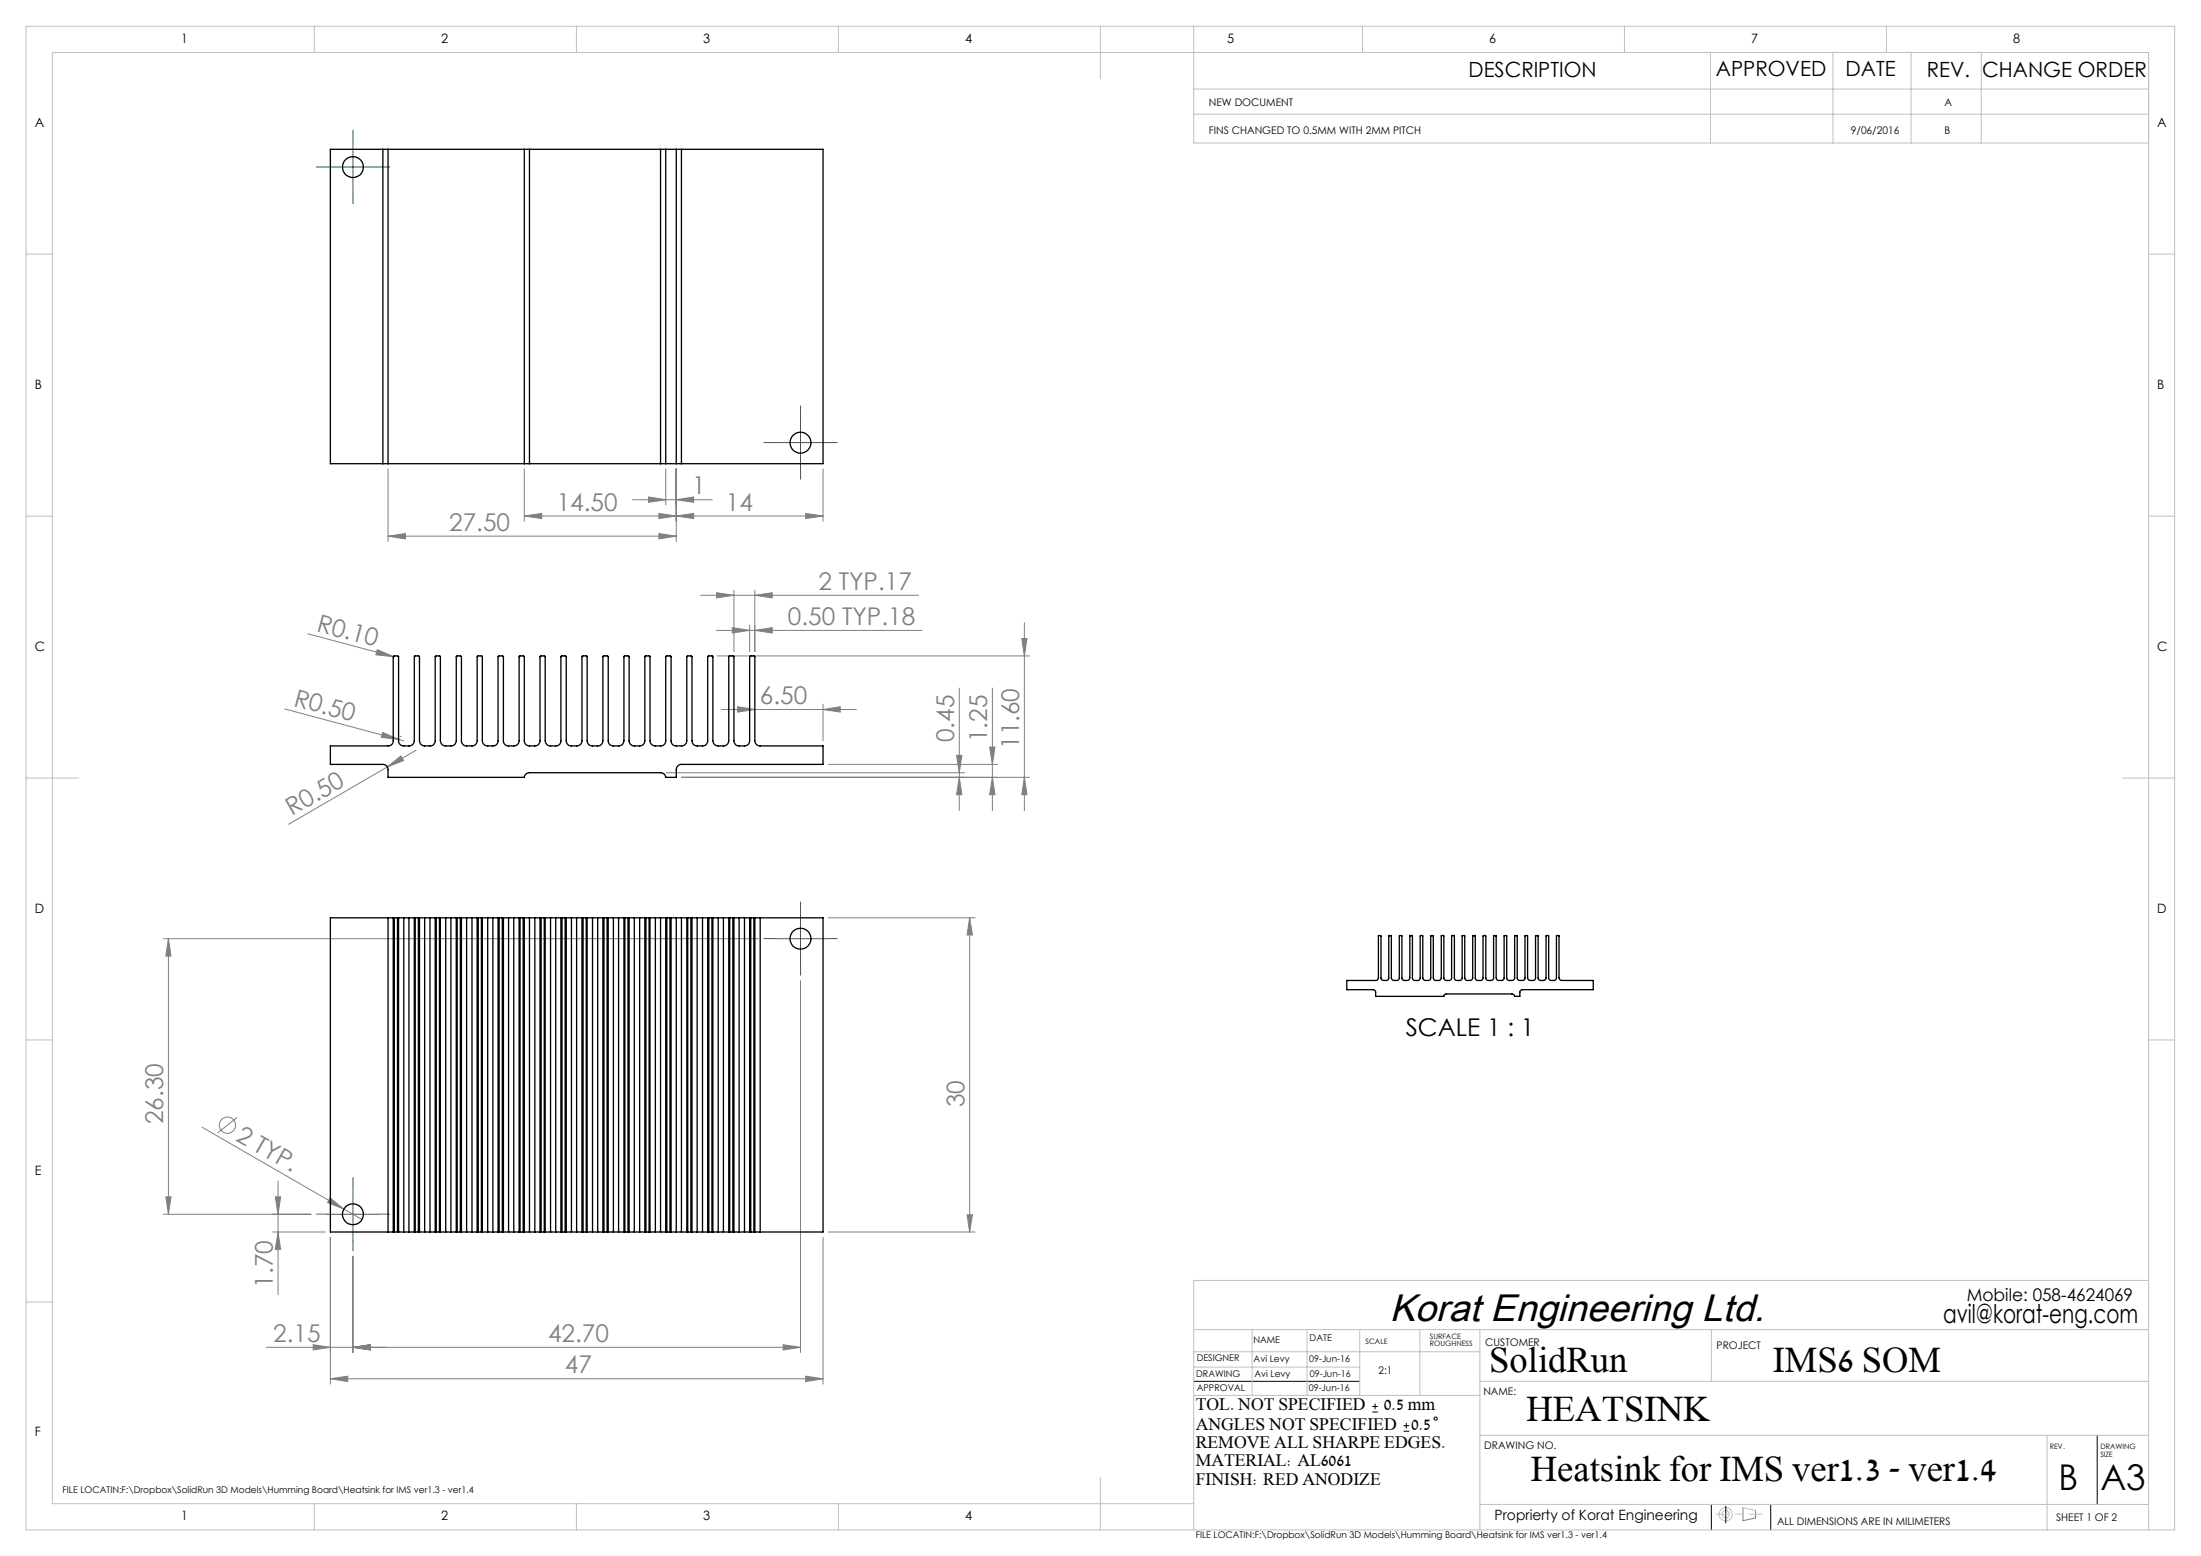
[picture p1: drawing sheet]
<svg xmlns="http://www.w3.org/2000/svg" width="420mm" height="297mm" viewBox="0 0 420 297" stroke-linecap="round" stroke-linejoin="round" font-family="sans-serif">
<g fill="none" stroke="#808080" stroke-width=".19">
<path d="M74 89.5v13.9M100 98.5l3.4-.5v1zM100 98.5h57.1M100 89.5v10M120.7 95.4h15.2M123.8 94.9l3.2 .5-3.2 .5zM125.7 98l3.3 .5-3.3 .5zM127 89.5v6.9M129 98.5l3.4-.5v1zM129 95.4l3.4-.5v1zM129 89.5v13.9M153.7 98l3.4 .5-3.4 .5z"/>
<path d="M157.1 89.5v10M74 102.3l3.4-.5v1.1zM74 102.3h55M125.7 101.8l3.3 .5-3.3 .6zM133.7 113.6h41.6M136.7 113.1l3.4 .5-3.4 .5zM139.7 119.8l3.4 .5-3.4 .5zM140.1 112.6v11.8M143.1 119.3v5.1M144 113.6l3.4-.5v1zM144 112.6v11.8M195.5 118.8v35.9"/>
<path d="M54.3 135.3l21.8 5.8M58.7 121l16.4 4.3M72 124l3.1 1.3-3.4-.3zM73 139.8l3.1 1.3-3.3-.3zM75.1 125.3l.1 .1M136.7 120.3h39.2M136.8 125.2h59.7M137.7 135.4h25.7M140.8 134.9l3.2 .5-3.2 .5zM144 120.3l3.4-.5v1zM157.1 135.4l3.2-.5v1zM157.1 134.4v7"/>
<path d="M183.1 131.3v23.4M189.4 131.3v23.4M195 121.9h1l-.5 3.3zM73.9 146.4l2.6-2.1 .5 .9zM73.9 146.4l-18.8 10.9M76.1 141.1l.9 .3M76.6 140.5l-.3 .2M79.4 143.2l-5.5 3.2M127.1 147.5h56.9M130 148.4h66.5M158 145.9h32.4M182.5 144.2h1.1l-.5 3.3z"/>
<path d="M183.1 148.4l.5 3.3h-1.1zM188.8 142.6h1.1l-.5 3.3zM189.4 148.4l.5 3.3h-1.1zM195.5 148.4l.5 3.3h-1zM31.2 179.2h113.5M32.1 179.2l.5 3.3h-1zM32.1 179.2v52.6M158 175.2h28.1M185 175.2l.6 3.3h-1.1zM185 175.2v60M152.8 187.2v71M38.6 215.2l27 15.6"/>
<path d="M45.3 213.3l-3.8 2.9M31.2 231.8h28.1M31.6 228.5h1l-.5 3.3zM52 235.2h10.1M52.5 228.5h1.1l-.5 3.3zM53.1 235.2l.5 3.3h-1.1zM53.1 225.4v21.7M63 228.7l2.6 2.1-3.1-1.3zM63 236.2v28M65.6 230.8l3.5 2M67.3 239.8v18.4M157.1 236.2v28"/>
<path d="M158 235.2h28.1M184.5 231.9h1.1l-.6 3.3zM50.8 257.2h102M59.8 256.7l3.2 .5-3.2 .5zM67.3 257.2l3.4-.5v1zM149.4 256.7l3.4 .5-3.4 .5zM63 263.2l3.4-.5v1zM63 263.2h94.1M153.7 262.7l3.4 .5-3.4 .5zM332.6 287.8v2.5l2.4-.6v-1.4"/>
<circle cx="43.4" cy="214.8" r="1.56"/>
</g>
<g fill="none" stroke="#000" stroke-width=".19">
<path d="M227.8 263.7h31.7M261.9 269.5h1M261.9 268.5h1M262.4 267.9v1.1M267.8 273.2h1.1M267.8 272.1h1.1M268.4 271.6v1.1M400.2 274v13.2M326.6 287.2v4.8M329.3 287.5v3.2M337.9 287.2v4.8"/>
<circle cx="274" cy="270.8" r=".31"/>
</g>
<g fill="none" stroke="#c0c0c0" stroke-width=".19">
<path d="M5 5h410v287h-410zM60 5v5M110 5v5M160 5v5M210 5v10M227.8 5v22.3h182.2M227.8 17h182.2M260 5v5M310 5v5M326.4 10v17.3M349.8 10v17.3M360 5v5"/>
<path d="M364.7 10v17.3M378.1 10v17.3M227.8 21.8h182.2M5 48.5h5M410 48.5h5M5 98.5h5M410 98.5h5M5 148.5h10M405 148.5h10M5 198.5h5M410 198.5h5M5 248.5h5"/>
<path d="M227.8 253.8h182.2M227.8 258h54.6M238.9 253.8v12.5M249.4 253.8v12.5M259.5 253.8v12.5M270.9 253.8v12.5M282.4 253.8v38.2M326.6 253.8v9.9M410 244.4h-182.2v47.6M227.8 260.9h31.7M227.8 266.3h54.6M282.4 263.7h127.6"/>
<path d="M282.4 274h127.6M390.6 274v18M60 287v5M110 287v5M160 287v5M210 282v10M227.8 287h-217.8v-277h400v282M282.4 287.2h127.6M332.6 287.8l2.4 .5"/>
<circle cx="329.3" cy="289" r="1.24"/>
<circle cx="329.3" cy="289" r=".69"/>
</g>
<g fill="none" stroke="#009d4f" stroke-width=".19" stroke-dasharray="15.2 1.3 1.3 1.3">
<path d="M62.4 31.9h-2M67.4 26.9v-2M67.4 36.9v2M72.4 31.9h2M152.8 79.5v-2M147.8 84.5h-2M152.8 89.5v2M157.8 84.5h2M147.8 179.2h-2M152.8 174.2v-2M157.8 179.2h2M152.8 184.2v2"/>
<path d="M62.4 231.8h-2M67.4 226.8v-2M67.4 236.8v2M72.4 231.8h2"/>
</g>
<path d="M62.3 31.9h10.1M67.3 26.9v10M152.8 79.5v10M147.7 84.5h10.1M147.7 179.2h10.1M152.8 174.2v10M62.3 231.8h10.1M67.3 226.8v10" fill="none" stroke="#009d4f" stroke-width=".19"/>
<path d="M327.4 289h8.9" fill="none" stroke="#c0c0c0" stroke-width=".19" stroke-dasharray="15.2 1.3 1.3 1.3" stroke-dashoffset="12.7"/>
<g fill="#808080">
<path d="M63 228.7l2.6 2.1-3.1-1.3z"/>
<path d="M73 139.8l3.1 1.3-3.3-.3z"/>
<path d="M72 124l3.1 1.3-3.4-.3z"/>
<path d="M73.9 146.4l2.6-2.1 .5 .9z"/>
<path d="M157.1 135.4l3.2-.5v1zM140.8 134.9l3.2 .5-3.2 .5zM153.7 262.7l3.4 .5-3.4 .5zM63 263.2l3.4-.5v1zM153.7 98l3.4 .5-3.4 .5zM129 98.5l3.4-.5v1zM129 95.4l3.4-.5v1zM123.8 94.9l3.2 .5-3.2 .5zM125.7 98l3.3 .5-3.3 .5zM100 98.5l3.4-.5v1zM125.7 101.8l3.3 .5-3.3 .6zM74 102.3l3.4-.5v1.1z"/>
<path d="M136.7 113.1l3.4 .5-3.4 .5zM144 113.6l3.4-.5v1zM67.3 257.2l3.4-.5v1zM149.4 256.7l3.4 .5-3.4 .5zM59.8 256.7l3.2 .5-3.2 .5zM67.3 257.2l3.4-.5v1z"/>
<path d="M144 120.3l3.4-.5v1zM139.7 119.8l3.4 .5-3.4 .5z"/>
<path d="M183.1 148.4l.5 3.3h-1.1zM182.5 144.2h1.1l-.5 3.3zM189.4 148.4l.5 3.3h-1.1zM188.8 142.6h1.1l-.5 3.3z"/>
<path d="M195 121.9h1l-.5 3.3zM195.5 148.4l.5 3.3h-1zM185 175.2l.6 3.3h-1.1zM184.5 231.9h1.1l-.6 3.3zM32.1 179.2l.5 3.3h-1zM31.6 228.5h1l-.5 3.3zM52.5 228.5h1.1l-.5 3.3zM53.1 235.2l.5 3.3h-1.1z"/>
</g>
<g fill="none" stroke="#000" stroke-width=".25">
<path d="M73.1 28.5h.9M73.1 28.5h-10.1v60h10.1M73.1 28.5v60M74 28.5v60M74 28.5h26M100 28.5h1M100 28.5v60M101 28.5v60M101 28.5h25M126 28.5h1M126 28.5v60M127 28.5v60"/>
<path d="M127 28.5h2M129 28.5h1M129 28.5v60M130 28.5h27.1v60h-27.1M130 28.5v60M73.1 88.5h.9M74 88.5h26M100 88.5h1M101 88.5h25M126 88.5h1M127 88.5h2M129 88.5h1"/>
<path d="M75.1 125.2h.8l.2 .1v16.1a.96 .96 0 0 0 .9 1h1.2l.4-.2 .4-.4 .1-.4v-16.1l.1-.1 .8 .1 .1 16.3 .2 .5 .6 .3h1.2a.96 .96 0 0 0 .9-1v-16.1l.2-.1h.7l.1 .1v16.1l.2 .6 .3 .2 .3 .2h1.2a1.02 1.02 0 0 0 1.1-1v-16.1l.8-.1 .2 .1v16.3l.2 .5 .4 .2 1.4 .1a.96 .96 0 0 0 1-1v-16.1l.1-.1 .8 .1v16.1a1.02 1.02 0 0 0 1.1 1l1.3-.1 .5-.3 .1-.4v-16.3l.2-.1h.7l.2 .1v16.1a.96 .96 0 0 0 .9 1h1.2l.4-.2 .4-.4 .1-.4v-16.1l.1-.1 .8 .1 .1 16.3 .2 .5 .6 .3h1.2a.96 .96 0 0 0 .9-1v-16.1l.9-.1 .1 .1v16.1l.2 .6 .3 .2 .3 .2h1.2a.96 .96 0 0 0 1-1v-16l.2-.2h.7l.2 .1v16.3l.2 .5 .4 .2 1.3 .1a.97 .97 0 0 0 1.1-1v-16.1l.8-.1 .1 .1v16.1l.1 .4 .4 .4 .4 .2h1.2a.96 .96 0 0 0 .9-1v-16.1l.2-.1h.7l.2 .2v16.2l.1 .4 .6 .4h1.2a1.02 1.02 0 0 0 1.1-1v-16.1l.8-.1 .2 .1v16.3l.2 .5 .4 .2 1.4 .1a.96 .96 0 0 0 .9-1v-16.1l.9-.1 .1 .1v16.1l.1 .4 .4 .4 .3 .2h1.2a.96 .96 0 0 0 1-1v-16.1l.2-.1h.7l.2 .1v16.3l.1 .4 .5 .3 1.3 .1a1.02 1.02 0 0 0 1.1-1v-16.1l.1-.1 .8 .1v16.1a.96 .96 0 0 0 1 1l1.4-.1 .4-.2 .2-.5v-16.3l.2-.1 .8 .1v16.1a1.02 1.02 0 0 0 1.1 1h1.2l.3-.2 .3-.2 .2-.6v-16.1l.1-.1h.7l.2 .1v16.1a.96 .96 0 0 0 .9 1h1.2l.6-.3 .2-.5 .1-16.3 .8-.1 .1 .1v16.1l.2 .6 .7 .4h12.2v3.5h-27.1a.96 .96 0 0 0-1 1v1.5h-2a.97 .97 0 0 0-1-.9h-25.1l-.5 .2-.4 .7h-26v-1.9l-.2-.3-.6-.3h-10.2v-3.5h11a.96 .96 0 0 0 1-1zM74 175.2h1M74 175.2v60M74 175.2h-11v60h11M75 175.2h.2M75 175.2v60M75.2 175.2h.6M75.2 175.2v60M75.8 175.2h.3M75.8 175.2v60M76.1 175.2h.9M76.1 175.2v60"/>
<path d="M77 175.2h1M77 175.2v60M78 175.2h1.1M78 175.2v60M79.1 175.2h.1M79.1 175.2v60M79.2 175.2h.6M79.2 175.2v60M79.8 175.2h.2M79.8 175.2v60M80 175.2h1M80 175.2v60"/>
<path d="M81 175.2h1.1M81 175.2v60M82.1 175.2h.9M82.1 175.2v60M83 175.2h.3M83 175.2v60M83.3 175.2h.6M83.3 175.2v60M83.9 175.2h.1M83.9 175.2v60M84 175.2h1.1M84 175.2v60"/>
<path d="M85.1 175.2h.9M85.1 175.2v60M86 175.2h1.1M86 175.2v60M87.1 175.2h.1M87.1 175.2v60M87.2 175.2h.6M87.2 175.2v60M87.8 175.2h.3M87.8 175.2v60M88.1 175.2h.9M88.1 175.2v60"/>
<path d="M89 175.2h1.1M89 175.2v60M90.1 175.2h1M90.1 175.2v60M91.1 175.2h.2M91.1 175.2v60M91.3 175.2h.6M91.3 175.2v60M91.9 175.2h.1M91.9 175.2v60M92 175.2h1.1M92 175.2v60"/>
<path d="M93.1 175.2h1M93.1 175.2v60M94.1 175.2h.9M94.1 175.2v60M95 175.2h.2M95 175.2v60M95.2 175.2h.6M95.2 175.2v60M95.8 175.2h.3M95.8 175.2v60M96.1 175.2h.9M96.1 175.2v60"/>
<path d="M97 175.2h1M97 175.2v60M98 175.2h1.1M98 175.2v60M99.1 175.2h.1M99.1 175.2v60M99.2 175.2h.6M99.2 175.2v60M99.8 175.2h.2M99.8 175.2v60M100 175.2h1M100 175.2v60"/>
<path d="M101 175.2h1.1M101 175.2v60M102.1 175.2h.9M102.1 175.2v60M103 175.2h.3M103 175.2v60M103.3 175.2h.6M103.3 175.2v60M103.9 175.2h.1M103.9 175.2v60M104 175.2h1.1M104 175.2v60"/>
<path d="M105.1 175.2h.9M105.1 175.2v60M106 175.2h1M106 175.2v60M107 175.2h.2M107 175.2v60M107.2 175.2h.6M107.2 175.2v60M107.8 175.2h.3M107.8 175.2v60M108.1 175.2h.9M108.1 175.2v60"/>
<path d="M109 175.2h1M109 175.2v60M110 175.2h1.1M110 175.2v60M111.1 175.2h.2M111.1 175.2v60M111.3 175.2h.6M111.3 175.2v60M111.9 175.2h.1M111.9 175.2v60M112 175.2h1.1M112 175.2v60"/>
<path d="M113.1 175.2h1M113.1 175.2v60M114.1 175.2h.9M114.1 175.2v60M115 175.2h.3M115 175.2v60M115.3 175.2h.6M115.3 175.2v60M115.9 175.2h.2M115.9 175.2v60M116.1 175.2h1M116.1 175.2v60"/>
<path d="M117.1 175.2h.9M117.1 175.2v60M118 175.2h1.1M118 175.2v60M119.1 175.2h.1M119.1 175.2v60M119.2 175.2h.6M119.2 175.2v60M119.8 175.2h.3M119.8 175.2v60M120.1 175.2h.9M120.1 175.2v60"/>
<path d="M121 175.2h1.1M121 175.2v60M122.1 175.2h.9M122.1 175.2v60M123 175.2h.3M123 175.2v60M123.3 175.2h.6M123.3 175.2v60M123.9 175.2h.1M123.9 175.2v60M124 175.2h1.1M124 175.2v60"/>
<path d="M125.1 175.2h.9M125.1 175.2v60M126 175.2h1M126 175.2v60M127 175.2h.2M127 175.2v60M127.2 175.2h.6M127.2 175.2v60M127.8 175.2h.3M127.8 175.2v60M128.1 175.2h.9M128.1 175.2v60"/>
<path d="M129 175.2v60M129 175.2h1M130 175.2h1.1M130 175.2v60M131.1 175.2h.1M131.1 175.2v60M131.2 175.2v60M131.2 175.2h.6M131.8 175.2h.2M131.8 175.2v60M132 175.2h1M132 175.2v60"/>
<path d="M133 175.2h1.1M133 175.2v60M134.1 175.2h.9M134.1 175.2v60M135 175.2h.3M135 175.2v60M135.3 175.2h.6M135.3 175.2v60M135.9 175.2h.1M135.9 175.2v60M136 175.2h1.1M136 175.2v60"/>
<path d="M137.1 175.2h.9M137.1 175.2v60M138 175.2h1.1M138 175.2v60M139.1 175.2h.1M139.1 175.2v60M139.2 175.2h.6M139.2 175.2v60M139.8 175.2h.3M139.8 175.2v60M140.1 175.2h.9M140.1 175.2v60"/>
<path d="M141 175.2h1.1M141 175.2v60M142.1 175.2h1M142.1 175.2v60M143.1 175.2h.2M143.1 175.2v60M143.3 175.2h.6M143.3 175.2v60M143.9 175.2h.1M143.9 175.2v60M144 175.2h1.1M144 175.2v60"/>
<path d="M145.1 175.2h12v60h-12M145.1 175.2v60M263 178.6h.5v8.1a.48 .48 0 0 0 .5 .4h.6l.4-.3v-8.2h.5v8.1v.2l.4 .2h.9l.2-.3v-8.2h.5v8.1a.48 .48 0 0 0 .5 .4h.7l.3-.4 .1-8.1h.4v8.1a.48 .48 0 0 0 .5 .4h.7l.3-.3 .1-8.2h.4v8.1l.1 .2 .3 .2h.7l.4-.3v-8.2h.5v8.1a.48 .48 0 0 0 .5 .4h.7l.3-.4 .1-8.1h.4v8.1a.48 .48 0 0 0 .5 .4h.7l.3-.3 .1-8.2 .4 .1v8a.48 .48 0 0 0 .5 .4h.6l.4-.3v-8.2h.5v8.1a.48 .48 0 0 0 .5 .4h.7l.3-.4 .1-8.1h.4v8.1a.48 .48 0 0 0 .5 .4h.7l.3-.3 .1-8.2h.4v8.1a.48 .48 0 0 0 .5 .4h.6l.4-.3v-8.2h.5v8.1a.48 .48 0 0 0 .5 .4h.8l.2-.3 .1-8.2h.4v8.1a.48 .48 0 0 0 .5 .4h.7l.3-.4 .1-8.1h.4v8.1a.48 .48 0 0 0 .5 .4h.6l.4-.3v-8.2h.5v8.1v.2l.4 .2h.7l.4-.3v-8.2h.5v8.1a.48 .48 0 0 0 .5 .4h.7l.3-.4 .1-8.1h.4v8.1a.48 .48 0 0 0 .5 .4h.7l.3-.3v-8.2h.5v8.1l.1 .2 .3 .2h6.1v1.8h-13.6l-.4 .4v.9h-1l-.1-.3-.3-.2h-12.6a.43 .43 0 0 0-.5 .5h-13v-.8a.48 .48 0 0 0-.5-.5h-5v-1.8h5.6l.3-.2 .1-.2zM74 235.2h1M75 235.2h.2M75.2 235.2h.6M75.8 235.2h.3M76.1 235.2h.9M77 235.2h1M78 235.2h1.1M79.1 235.2h.1M79.2 235.2h.6"/>
<path d="M79.8 235.2h.2M80 235.2h1M81 235.2h1.1M82.1 235.2h.9M83 235.2h.3M83.3 235.2h.6M83.9 235.2h.1M84 235.2h1.1M85.1 235.2h.9M86 235.2h1.1M87.1 235.2h.1M87.2 235.2h.6"/>
<path d="M87.8 235.2h.3M88.1 235.2h.9M89 235.2h1.1M90.1 235.2h1M91.1 235.2h.2M91.3 235.2h.6M91.9 235.2h.1M92 235.2h1.1M93.1 235.2h1M94.1 235.2h.9M95 235.2h.2M95.2 235.2h.6"/>
<path d="M95.8 235.2h.3M96.1 235.2h.9M97 235.2h1M98 235.2h1.1M99.1 235.2h.1M99.2 235.2h.6M99.8 235.2h.2M100 235.2h1M101 235.2h1.1M102.1 235.2h.9M103 235.2h.3M103.3 235.2h.6"/>
<path d="M103.9 235.2h.1M104 235.2h1.1M105.1 235.2h.9M106 235.2h1M107 235.2h.2M107.2 235.2h.6M107.8 235.2h.3M108.1 235.2h.9M109 235.2h1M110 235.2h1.1M111.1 235.2h.2M111.3 235.2h.6"/>
<path d="M111.9 235.2h.1M112 235.2h1.1M113.1 235.2h1M114.1 235.2h.9M115 235.2h.3M115.3 235.2h.6M115.9 235.2h.2M116.1 235.2h1M117.1 235.2h.9M118 235.2h1.1M119.1 235.2h.1M119.2 235.2h.6"/>
<path d="M119.8 235.2h.3M120.1 235.2h.9M121 235.2h1.1M122.1 235.2h.9M123 235.2h.3M123.3 235.2h.6M123.9 235.2h.1M124 235.2h1.1M125.1 235.2h.9M126 235.2h1M127 235.2h.2M127.2 235.2h.6"/>
<path d="M127.8 235.2h.3M128.1 235.2h.9M129 235.2h1M130 235.2h1.1M131.1 235.2h.1M131.2 235.2h.6M131.8 235.2h.2M132 235.2h1M133 235.2h1.1M134.1 235.2h.9M135 235.2h.3M135.3 235.2h.6"/>
<path d="M135.9 235.2h.1M136 235.2h1.1M137.1 235.2h.9M138 235.2h1.1M139.1 235.2h.1M139.2 235.2h.6M139.8 235.2h.3M140.1 235.2h.9M141 235.2h1.1M142.1 235.2h1M143.1 235.2h.2M143.3 235.2h.6"/>
<path d="M143.9 235.2h.1M144 235.2h1.1"/>
<circle cx="67.3" cy="31.9" r="1.99"/>
<circle cx="152.8" cy="84.5" r="1.99"/>
<circle cx="152.8" cy="179.2" r="2.01"/>
<circle cx="67.3" cy="231.8" r="2.01"/>
</g>
<text font-size="7.3" x="265.2" y="252.2">Korat Engineering Ltd.</text>
<g font-size="7.1">
<text x="284.2" y="261.9">SolidRun</text>
<text x="338.3" y="261.9">IMS6 SOM</text>
<text x="291.3" y="271.2">HEATSINK</text>
<text x="292.1" y="282.7">Heatsink for IMS ver1.3 - ver1.4</text>
</g>
<g font-size="6.8">
<text x="392.8" y="284.5">B</text>
<text x="400.8" y="284.5">A3</text>
</g>
<text font-size="4.9" x="370.8" y="252.6">avil@korat-eng.com</text>
<g font-size="4.7" fill="#808080">
<text x="132.1" y="94.3">1</text>
<text x="85.7" y="101.3">27.50</text>
<text x="106.2" y="97.5">14.50</text>
<text x="138.5" y="97.5">14</text>
<text x="156.2" y="112.6">2 TYP.17</text>
<text x="150.3" y="119.3">0.50 TYP.18</text>
<text x="60.3" y="120.4" transform="rotate(15 60.3 120.4)">R0.10</text>
<text x="55.9" y="134.7" transform="rotate(15 55.9 134.7)">R0.50</text>
<text x="145" y="134.4">6.50</text>
<text x="182" y="141.6" transform="rotate(-90 182 141.6)">0.45</text>
<text x="188.4" y="141.6" transform="rotate(-90 188.4 141.6)">1.25</text>
<text x="194.5" y="143" transform="rotate(-90 194.5 143)">11.60</text>
<text x="55.7" y="155.8" transform="rotate(-30 55.7 155.8)">R0.50</text>
<text x="31.1" y="214.6" transform="rotate(-90 31.1 214.6)">26.30</text>
<text x="184.1" y="211.4" transform="rotate(-90 184.1 211.4)">30</text>
<text x="44.8" y="217.5" transform="rotate(30 44.8 217.5)">2 TYP.</text>
<text x="52.1" y="245.8" transform="rotate(-90 52.1 245.8)">1.70</text>
<text x="52.2" y="256.1">2.15</text>
<text x="104.6" y="256.1">42.70</text>
<text x="107.8" y="262.1">47</text>
</g>
<text font-size="4.7" x="268.2" y="197.7">SCALE 1 : 1</text>
<g font-size="4">
<text x="280.2" y="14.8">DESCRIPTION</text>
<text x="327.4" y="14.6">APPROVED</text>
<text x="352.2" y="14.6">DATE</text>
<text x="367.7" y="14.6">REV.</text>
<text x="378.3" y="14.8">CHANGE ORDER</text>
</g>
<g font-size="3.4">
<text x="228.2" y="269.2">TOL. NOT SPECIFIED</text>
<text x="264.1" y="269.2">0.5 mm</text>
<text x="228.2" y="272.9">ANGLES NOT SPECIFIED</text>
<text x="269.3" y="272.9">0.5</text>
<text x="228.2" y="276.4">REMOVE ALL SHARPE EDGES.</text>
<text x="228.2" y="279.9">MATERIAL: AL6061</text>
<text x="228.2" y="283.4">FINISH: RED ANODIZE</text>
</g>
<text font-size="3.3" x="375.3" y="248.3">Mobile: 058-4624069</text>
<text font-size="2.7" x="285.2" y="290.2">Proprierty of Korat Engineering</text>
<g font-size="2.5">
<text x="34.6" y="8.2">1</text>
<text x="84.2" y="8.2">2</text>
<text x="134.2" y="8.2">3</text>
<text x="184.2" y="8.2">4</text>
<text x="234.2" y="8.2">5</text>
<text x="284.2" y="8.2">6</text>
<text x="334.2" y="8.2">7</text>
<text x="384.2" y="8.2">8</text>
<text x="6.7" y="24.2">A</text>
<text x="411.7" y="24.2">A</text>
<text x="6.7" y="74.2">B</text>
<text x="411.7" y="74.2">B</text>
<text x="6.7" y="124.2">C</text>
<text x="411.7" y="124.2">C</text>
<text x="6.7" y="174.2">D</text>
<text x="411.7" y="174.2">D</text>
<text x="6.7" y="224.2">E</text>
<text x="6.7" y="274.2">F</text>
<text x="34.6" y="290.2">1</text>
<text x="84.2" y="290.2">2</text>
<text x="134.2" y="290.2">3</text>
<text x="184.2" y="290.2">4</text>
</g>
<g font-size="2">
<text x="230.7" y="20.3">NEW DOCUMENT</text>
<text x="371.1" y="20.3">A</text>
<text x="230.7" y="25.6">FINS CHANGED TO 0.5MM WITH 2MM PITCH</text>
<text x="353.2" y="25.6">9/06/2016</text>
<text x="371.1" y="25.6">B</text>
<text x="283.4" y="256.9">CUSTOMER</text>
<text x="327.6" y="257.5">PROJECT</text>
<text x="263.1" y="262.3">2:1</text>
<text x="283.1" y="266.3">NAME:</text>
<text x="283.2" y="276.6">DRAWING NO.</text>
<text x="339.1" y="291">ALL DIMENSIONS ARE IN MILIMETERS</text>
<text x="392.4" y="290.3">SHEET 1 OF 2</text>
</g>
<g font-size="1.8">
<text x="239.2" y="256.3">NAME</text>
<text x="249.9" y="256.1">DATE</text>
<text x="228.3" y="262.8">DRAWING</text>
<text x="228.4" y="259.9">DESIGNER</text>
<text x="239.2" y="260">Avi Levy</text>
<text x="239.4" y="262.8">Avi Levy</text>
<text x="249.8" y="260.1">09-Jun-16</text>
<text x="249.9" y="262.8">09-Jun-16</text>
<text x="228.4" y="265.5">APPROVAL</text>
<text x="249.7" y="265.5">09-Jun-16</text>
<text x="11.9" y="285.1">FILE LOCATIN:F:\Dropbox\SolidRun 3D Models\Humming Board\Heatsink for IMS ver1.3 - ver1.4</text>
<text x="228.2" y="293.5">FILE LOCATIN:F:\Dropbox\SolidRun 3D Models\Humming Board\Heatsink for IMS ver1.3 - ver1.4</text>
</g>
<g font-size="1.4">
<text x="260.6" y="256.5">SCALE</text>
<text x="272.8" y="255.5">SURFACE</text>
<text x="272.8" y="256.9">ROUGHNESS</text>
<text x="391.1" y="276.7">REV.</text>
<text x="400.8" y="276.7">DRAWING</text>
<text x="400.8" y="278.1">SIZE</text>
</g>
</svg>
